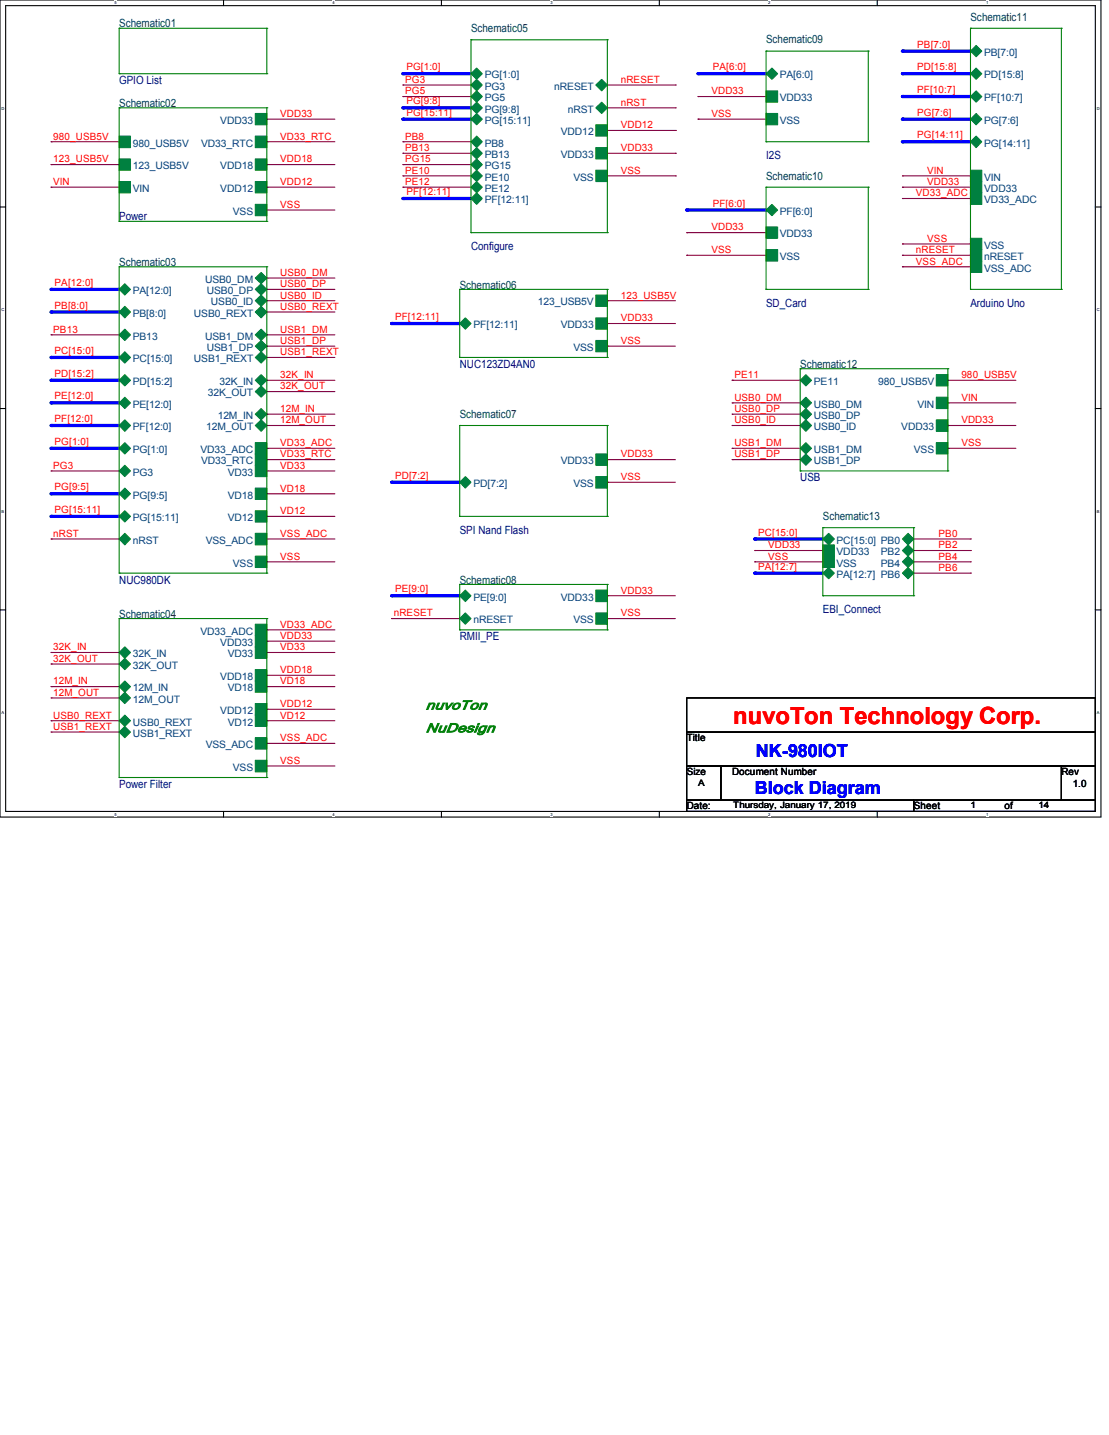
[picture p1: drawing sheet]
<svg xmlns="http://www.w3.org/2000/svg" width="216mm" height="279mm" viewBox="0 0 216 279" stroke-linecap="round" stroke-linejoin="round" font-family="sans-serif">
<path d="M0 0h214.3v159.1h-214.3zM1.1 1.1h212.1v156.9h-212.1z" fill="none" stroke="#000" stroke-width=".21"/>
<g fill="#fff">
<path d="M22.3 .1h.4v.9h-.4z"/>
<path d="M22.3 158.1h.4v.9h-.4z"/>
</g>
<path d="M43.5 0v1.1M43.5 158v1.1" fill="none" stroke="#000" stroke-width=".21"/>
<g fill="#fff">
<path d="M64.7 .1h.5v.9h-.5z"/>
<path d="M64.7 158.1h.5v.9h-.5z"/>
</g>
<path d="M85.9 0v1.1M85.9 158v1.1" fill="none" stroke="#000" stroke-width=".21"/>
<g fill="#fff">
<path d="M107.1 .1h.5v.9h-.5z"/>
<path d="M107.1 158.1h.5v.9h-.5z"/>
</g>
<path d="M128.4 0v1.1M128.4 158v1.1" fill="none" stroke="#000" stroke-width=".21"/>
<g fill="#fff">
<path d="M149.6 .1h.4v.9h-.4z"/>
<path d="M149.6 158.1h.4v.9h-.4z"/>
</g>
<path d="M170.8 0v1.1M170.8 158v1.1" fill="none" stroke="#000" stroke-width=".21"/>
<g fill="#fff">
<path d="M192 .1h.4v.9h-.4z"/>
<path d="M192 158.1h.4v.9h-.4z"/>
<path d="M.3 20.7h.5v.9h-.5z"/>
<path d="M213.5 20.7h.6v.9h-.6z"/>
<path d="M.3 59.9h.5v.9h-.5z"/>
<path d="M213.5 59.9h.6v.9h-.6z"/>
</g>
<path d="M0 40.3h1.1M213.2 40.3h1.1" fill="none" stroke="#000" stroke-width=".21"/>
<g fill="#fff">
<path d="M.3 99.1h.5v.9h-.5z"/>
<path d="M213.5 99.1h.5v.9h-.5z"/>
</g>
<path d="M0 79.5h1.1M213.2 79.5h1.1" fill="none" stroke="#000" stroke-width=".21"/>
<g fill="#fff">
<path d="M.3 138.3h.5v.9h-.5z"/>
<path d="M213.5 138.3h.5v.9h-.5z"/>
</g>
<path d="M0 118.7h1.1M213.2 118.7h1.1" fill="none" stroke="#000" stroke-width=".21"/>
<g fill="none" stroke="#800040" stroke-width=".21">
<path d="M9.9 32h.1M9.9 27.6h.1M9.9 36.4h.1M9.9 32h13.3M9.9 27.6h13.3M9.9 36.4h13.3M51.9 36.4h.1M51.9 32h.1M51.9 23.2h.1M51.9 27.6h.1M51.9 32h13.3M51.9 27.6h13.3"/>
<path d="M51.9 36.4h13.3M51.9 23.2h13.3M51.9 40.9h.1M51.9 40.9h13.3"/>
</g>
<path d="M9.9 56.3h13.3" fill="none" stroke="#00f" stroke-width=".64"/>
<circle cx="9.9" cy="56.3" r=".32" fill="#00f"/>
<path d="M9.9 60.7h13.3" fill="none" stroke="#00f" stroke-width=".64"/>
<circle cx="9.9" cy="60.7" r=".32" fill="#00f"/>
<path d="M9.9 65.2h.1M9.9 65.2h13.3" fill="none" stroke="#800040" stroke-width=".21"/>
<path d="M9.9 69.6h13.3" fill="none" stroke="#00f" stroke-width=".64"/>
<circle cx="9.9" cy="69.6" r=".32" fill="#00f"/>
<path d="M9.9 74h13.3" fill="none" stroke="#00f" stroke-width=".64"/>
<circle cx="9.9" cy="74" r=".32" fill="#00f"/>
<path d="M9.9 78.4h13.3" fill="none" stroke="#00f" stroke-width=".64"/>
<circle cx="9.9" cy="78.4" r=".32" fill="#00f"/>
<path d="M9.9 82.8h13.3" fill="none" stroke="#00f" stroke-width=".64"/>
<circle cx="9.9" cy="82.8" r=".32" fill="#00f"/>
<path d="M9.9 87.3h13.3" fill="none" stroke="#00f" stroke-width=".64"/>
<circle cx="9.9" cy="87.3" r=".32" fill="#00f"/>
<path d="M9.9 91.7h.1M9.9 91.7h13.3" fill="none" stroke="#800040" stroke-width=".21"/>
<path d="M9.9 96.1h13.3" fill="none" stroke="#00f" stroke-width=".64"/>
<circle cx="9.9" cy="96.1" r=".32" fill="#00f"/>
<path d="M9.9 100.5h13.3" fill="none" stroke="#00f" stroke-width=".64"/>
<circle cx="9.9" cy="100.5" r=".32" fill="#00f"/>
<g fill="none" stroke="#800040" stroke-width=".21">
<path d="M51.9 56.3h.1M51.9 54.1h.1M51.9 58.5h.1M51.9 56.3h13.3M51.9 54.1h13.3M51.9 58.5h13.3M118.2 58.5h.1M118.2 58.5h13.3M51.9 74h.1M51.9 76.2h.1M51.9 60.7h.1M51.9 67.4h.1"/>
<path d="M51.9 65.2h.1M51.9 69.6h.1M51.9 74h13.3M51.9 76.2h13.3M51.9 60.7h13.3M51.9 67.4h13.3M51.9 65.2h13.3M51.9 69.6h13.3M51.9 96.1h.1M51.9 91.7h.1M51.9 87.3h.1M51.9 89.5h.1"/>
<path d="M51.9 80.6h.1M51.9 82.8h.1M51.9 96.1h13.3M51.9 91.7h13.3M51.9 87.3h13.3M51.9 89.5h13.3M51.9 80.6h13.3M51.9 82.8h13.3M51.9 100.5h.1M51.9 104.9h.1M51.9 109.4h.1M51.9 100.5h13.3"/>
<path d="M51.9 104.9h13.3M51.9 109.4h13.3M9.9 127h.1M9.9 129.3h.1M9.9 133.7h.1M9.9 135.9h.1M9.9 127h13.3M9.9 129.3h13.3M9.9 133.7h13.3M9.9 135.9h13.3M51.9 138.1h.1M51.9 124.8h.1"/>
<path d="M51.9 131.5h.1M51.9 133.7h.1M51.9 127h.1M51.9 122.6h.1M51.9 127h13.3M51.9 138.1h13.3M51.9 124.8h13.3M51.9 133.7h13.3M51.9 131.5h13.3M51.9 122.6h13.3M51.9 144.7h.1M51.9 140.3h.1"/>
<path d="M51.9 149.1h.1M51.9 144.7h13.3M51.9 140.3h13.3M51.9 149.1h13.3"/>
</g>
<path d="M76.2 63h13.3" fill="none" stroke="#00f" stroke-width=".64"/>
<circle cx="76.2" cy="63" r=".32" fill="#00f"/>
<path d="M118.2 63h.1M118.2 67.4h.1M118.2 63h13.3M118.2 67.4h13.3M118.2 89.5h.1M118.2 93.9h.1M118.2 89.5h13.3M118.2 93.9h13.3" fill="none" stroke="#800040" stroke-width=".21"/>
<path d="M76.2 93.9h13.3" fill="none" stroke="#00f" stroke-width=".64"/>
<circle cx="76.2" cy="93.9" r=".32" fill="#00f"/>
<path d="M76.2 120.4h.1M76.2 120.4h13.3" fill="none" stroke="#800040" stroke-width=".21"/>
<path d="M76.2 116h13.3" fill="none" stroke="#00f" stroke-width=".64"/>
<circle cx="76.2" cy="116" r=".32" fill="#00f"/>
<g fill="none" stroke="#800040" stroke-width=".21">
<path d="M78.4 18.8h.1M78.4 18.8h13.3M118.2 16.6h13.3M131.5 16.6h.1M118.2 25.4h13.3M118.2 29.8h13.3M118.2 34.2h13.3M131.5 25.4h.1M131.5 29.8h.1M131.5 34.2h.1M142.5 74h.1M142.5 78.4h.1"/>
<path d="M142.5 74h13.3M142.5 78.4h13.3M184.5 74h.1M184.5 78.4h.1M184.5 74h13.3M184.5 78.4h13.3M142.5 80.6h.1M142.5 89.5h.1M142.5 87.3h.1M142.5 82.8h.1M142.5 82.8h13.3M142.5 87.3h13.3"/>
<path d="M142.5 80.6h13.3M142.5 89.5h13.3M184.5 82.8h.1M184.5 87.3h.1M184.5 82.8h13.3M184.5 87.3h13.3M9.9 104.9h.1M9.9 104.9h13.3M118.2 116h.1M118.2 116h13.3M118.2 120.4h.1M118.2 120.4h13.3"/>
<path d="M9.9 140.3h.1M9.9 142.5h.1M9.9 140.3h13.3M9.9 142.5h13.3"/>
</g>
<path d="M78.4 38.7h13.3" fill="none" stroke="#00f" stroke-width=".64"/>
<circle cx="78.4" cy="38.7" r=".32" fill="#00f"/>
<path d="M78.4 14.4h13.3" fill="none" stroke="#00f" stroke-width=".64"/>
<circle cx="78.4" cy="14.4" r=".32" fill="#00f"/>
<path d="M78.4 16.6h.1M78.4 16.6h13.3" fill="none" stroke="#800040" stroke-width=".21"/>
<path d="M78.4 23.2h13.3" fill="none" stroke="#00f" stroke-width=".64"/>
<circle cx="78.4" cy="23.2" r=".32" fill="#00f"/>
<path d="M118.2 21h13.3M131.5 21h.1M146.9 107.2h.1M146.9 109.4h.1M146.9 107.2h13.3M146.9 109.4h13.3" fill="none" stroke="#800040" stroke-width=".21"/>
<path d="M146.9 104.9h13.3" fill="none" stroke="#00f" stroke-width=".64"/>
<circle cx="146.9" cy="104.9" r=".32" fill="#00f"/>
<path d="M146.9 111.6h13.3" fill="none" stroke="#00f" stroke-width=".64"/>
<circle cx="146.9" cy="111.6" r=".32" fill="#00f"/>
<path d="M135.9 18.8h.1M135.9 18.8h13.2M135.9 23.2h.1M135.9 23.2h13.2" fill="none" stroke="#800040" stroke-width=".21"/>
<path d="M135.9 14.4h13.2" fill="none" stroke="#00f" stroke-width=".64"/>
<circle cx="135.9" cy="14.4" r=".32" fill="#00f"/>
<path d="M133.7 49.7h.1M133.7 45.3h.1M133.7 49.7h15.4M133.7 45.3h15.4" fill="none" stroke="#800040" stroke-width=".21"/>
<path d="M133.7 40.9h15.4" fill="none" stroke="#00f" stroke-width=".64"/>
<circle cx="133.7" cy="40.9" r=".32" fill="#00f"/>
<path d="M175.7 36.4h.1M175.7 38.7h.1M175.7 34.2h.1M175.7 36.4h13.2M175.7 38.7h13.2M175.7 34.2h13.2M175.7 49.7h.1M175.7 47.5h.1M175.7 49.7h13.2M175.7 47.5h13.2" fill="none" stroke="#800040" stroke-width=".21"/>
<path d="M175.7 27.6h13.2" fill="none" stroke="#00f" stroke-width=".64"/>
<circle cx="175.7" cy="27.6" r=".32" fill="#00f"/>
<path d="M175.7 23.2h13.2" fill="none" stroke="#00f" stroke-width=".64"/>
<circle cx="175.7" cy="23.2" r=".32" fill="#00f"/>
<path d="M175.7 18.8h13.2" fill="none" stroke="#00f" stroke-width=".64"/>
<circle cx="175.7" cy="18.8" r=".32" fill="#00f"/>
<path d="M175.7 14.4h13.2" fill="none" stroke="#00f" stroke-width=".64"/>
<circle cx="175.7" cy="14.4" r=".32" fill="#00f"/>
<path d="M175.7 9.9h13.2" fill="none" stroke="#00f" stroke-width=".64"/>
<circle cx="175.7" cy="9.9" r=".32" fill="#00f"/>
<path d="M78.4 32h.1M78.4 34.2h.1M78.4 36.4h.1M78.4 27.6h.1M78.4 32h13.3M78.4 34.2h13.3M78.4 36.4h13.3M78.4 27.6h13.3M175.7 51.9h.1M175.7 51.9h13.2" fill="none" stroke="#800040" stroke-width=".21"/>
<path d="M78.4 21h13.3" fill="none" stroke="#00f" stroke-width=".64"/>
<circle cx="78.4" cy="21" r=".32" fill="#00f"/>
<path d="M78.4 29.8h.1M78.4 29.8h13.3M177.9 104.9h11M177.9 107.2h11M177.9 109.4h11M177.9 111.6h11M188.9 104.9h.1M188.9 107.2h.1M188.9 109.4h.1M188.9 111.6h.1" fill="none" stroke="#800040" stroke-width=".21"/>
<path d="M133.7 135.9h79.5v6.6h-79.5zM133.7 142.5h79.5v6.6h-79.5zM133.7 149.1h6.6v6.7h-6.6zM133.7 155.8h44.2v2.2h-44.2zM140.3 149.1h66.3v6.7h-66.3zM177.9 155.8h35.3v2.2h-35.3zM206.6 149.1h6.6v6.7h-6.6z" fill="none" stroke="#000" stroke-width=".21"/>
<g fill="#008040" stroke="#008040" stroke-width=".21">
<path d="M149.1 40.9l1.2-1.1 1.1 1.1-1.1 1.1z" fill-rule="evenodd"/>
<path d="M149.1 48.6h2.3v2.2h-2.3z" fill-rule="evenodd"/>
<path d="M149.1 44.2h2.3v2.2h-2.3z" fill-rule="evenodd"/>
<path d="M160.2 104.9l1.1-1.1 1.1 1.1-1.1 1.2z" fill-rule="evenodd"/>
<path d="M160.2 106.1h2.2v2.2h-2.2z" fill-rule="evenodd"/>
<path d="M160.2 108.3h2.2v2.2h-2.2z" fill-rule="evenodd"/>
<path d="M160.2 111.6l1.1-1.1 1.1 1.1-1.1 1.1z" fill-rule="evenodd"/>
<path d="M176.8 106.1l1.1 1.1-1.1 1.1-1.1-1.1z" fill-rule="evenodd"/>
<path d="M176.8 103.8l1.1 1.1-1.1 1.2-1.1-1.2z" fill-rule="evenodd"/>
<path d="M176.8 108.3l1.1 1.1-1.1 1.1-1.1-1.1z" fill-rule="evenodd"/>
<path d="M176.8 110.5l1.1 1.1-1.1 1.1-1.1-1.1z" fill-rule="evenodd"/>
<path d="M24.3 55.2l1.1 1.1-1.1 1.1-1.1-1.1z" fill-rule="evenodd"/>
<path d="M24.3 59.6l1.1 1.1-1.1 1.2-1.1-1.2z" fill-rule="evenodd"/>
<path d="M23.2 65.2l1.1-1.1 1.1 1.1-1.1 1.1z" fill-rule="evenodd"/>
<path d="M24.3 68.5l1.1 1.1-1.1 1.1-1.1-1.1z" fill-rule="evenodd"/>
<path d="M24.3 72.9l1.1 1.1-1.1 1.1-1.1-1.1z" fill-rule="evenodd"/>
<path d="M24.3 77.3l1.1 1.1-1.1 1.1-1.1-1.1z" fill-rule="evenodd"/>
<path d="M24.3 81.7l1.1 1.1-1.1 1.2-1.1-1.2z" fill-rule="evenodd"/>
<path d="M24.3 86.2l1.1 1.1-1.1 1.1-1.1-1.1z" fill-rule="evenodd"/>
<path d="M24.3 90.6l1.1 1.1-1.1 1.1-1.1-1.1z" fill-rule="evenodd"/>
<path d="M23.2 96.1l1.1-1.1 1.1 1.1-1.1 1.1z" fill-rule="evenodd"/>
<path d="M24.3 99.4l1.1 1.1-1.1 1.1-1.1-1.1z" fill-rule="evenodd"/>
<path d="M49.7 99.4h2.2v2.2h-2.2z" fill-rule="evenodd"/>
<path d="M49.7 95h2.2v2.2h-2.2z" fill-rule="evenodd"/>
<path d="M49.7 90.6h2.2v2.2h-2.2z" fill-rule="evenodd"/>
<path d="M49.7 86.2h2.2v2.2h-2.2z" fill-rule="evenodd"/>
<path d="M49.7 88.4h2.2v2.2h-2.2z" fill-rule="evenodd"/>
<path d="M49.7 103.8h2.2v2.3h-2.2z" fill-rule="evenodd"/>
<path d="M49.7 108.3h2.2v2.2h-2.2z" fill-rule="evenodd"/>
<path d="M49.7 74l1.1-1.1 1.1 1.1-1.1 1.1z" fill-rule="evenodd"/>
<path d="M49.7 76.2l1.1-1.1 1.1 1.1-1.1 1.1z" fill-rule="evenodd"/>
<path d="M49.7 80.6l1.1-1.1 1.1 1.1-1.1 1.1z" fill-rule="evenodd"/>
<path d="M49.7 82.8l1.1-1.1 1.1 1.1-1.1 1.2z" fill-rule="evenodd"/>
<path d="M49.7 54.1l1.1-1.1 1.1 1.1-1.1 1.1z" fill-rule="evenodd"/>
<path d="M49.7 56.3l1.1-1.1 1.1 1.1-1.1 1.1z" fill-rule="evenodd"/>
<path d="M49.7 60.7l1.1-1.1 1.1 1.1-1.1 1.2z" fill-rule="evenodd"/>
<path d="M49.7 58.5l1.1-1.1 1.1 1.1-1.1 1.1z" fill-rule="evenodd"/>
<path d="M49.7 67.4l1.1-1.1 1.1 1.1-1.1 1.1z" fill-rule="evenodd"/>
<path d="M49.7 65.2l1.1-1.1 1.1 1.1-1.1 1.1z" fill-rule="evenodd"/>
<path d="M49.7 69.6l1.1-1.1 1.1 1.1-1.1 1.1z" fill-rule="evenodd"/>
<path d="M24.3 103.8l1.1 1.1-1.1 1.2-1.1-1.2z" fill-rule="evenodd"/>
<path d="M24.3 125.9l1.1 1.1-1.1 1.2-1.1-1.2z" fill-rule="evenodd"/>
<path d="M49.7 137h2.2v2.2h-2.2z" fill-rule="evenodd"/>
<path d="M49.7 123.7h2.2v2.2h-2.2z" fill-rule="evenodd"/>
<path d="M49.7 143.6h2.2v2.2h-2.2z" fill-rule="evenodd"/>
<path d="M24.3 128.2l1.1 1.1-1.1 1.1-1.1-1.1z" fill-rule="evenodd"/>
<path d="M24.3 132.6l1.1 1.1-1.1 1.1-1.1-1.1z" fill-rule="evenodd"/>
<path d="M23.2 135.9l1.1-1.1 1.1 1.1-1.1 1.1z" fill-rule="evenodd"/>
<path d="M49.7 130.4h2.2v2.2h-2.2z" fill-rule="evenodd"/>
<path d="M49.7 139.2h2.2v2.2h-2.2z" fill-rule="evenodd"/>
<path d="M49.7 132.6h2.2v2.2h-2.2z" fill-rule="evenodd"/>
<path d="M49.7 125.9h2.2v2.3h-2.2z" fill-rule="evenodd"/>
<path d="M49.7 121.5h2.2v2.2h-2.2z" fill-rule="evenodd"/>
<path d="M49.7 148h2.2v2.3h-2.2z" fill-rule="evenodd"/>
<path d="M24.3 139.2l1.1 1.1-1.1 1.1-1.1-1.1z" fill-rule="evenodd"/>
<path d="M23.2 142.5l1.1-1.1 1.1 1.1-1.1 1.1z" fill-rule="evenodd"/>
<path d="M190 26.5l1.1 1.1-1.1 1.1-1.1-1.1z" fill-rule="evenodd"/>
<path d="M190 13.3l1.1 1.1-1.1 1.1-1.1-1.1z" fill-rule="evenodd"/>
<path d="M190 8.8l1.1 1.1-1.1 1.1-1.1-1.1z" fill-rule="evenodd"/>
<path d="M190 17.7l1.1 1.1-1.1 1.1-1.1-1.1z" fill-rule="evenodd"/>
<path d="M188.9 48.6h2.2v2.2h-2.2z" fill-rule="evenodd"/>
<path d="M188.9 35.3h2.2v2.2h-2.2z" fill-rule="evenodd"/>
<path d="M188.9 46.4h2.2v2.2h-2.2z" fill-rule="evenodd"/>
<path d="M190 22.1l1.1 1.1-1.1 1.1-1.1-1.1z" fill-rule="evenodd"/>
<path d="M188.9 37.5h2.2v2.3h-2.2z" fill-rule="evenodd"/>
<path d="M188.9 33.1h2.2v2.2h-2.2z" fill-rule="evenodd"/>
<path d="M188.9 50.8h2.2v2.2h-2.2z" fill-rule="evenodd"/>
<path d="M116 88.4h2.2v2.2h-2.2z" fill-rule="evenodd"/>
<path d="M116 92.8h2.2v2.2h-2.2z" fill-rule="evenodd"/>
<path d="M89.5 93.9l1.1-1.1 1.1 1.1-1.1 1.1z" fill-rule="evenodd"/>
<path d="M89.5 116l1.1-1.1 1.1 1.1-1.1 1.1z" fill-rule="evenodd"/>
<path d="M116 114.9h2.2v2.2h-2.2z" fill-rule="evenodd"/>
<path d="M116 119.3h2.2v2.2h-2.2z" fill-rule="evenodd"/>
<path d="M89.5 120.4l1.1-1.1 1.1 1.1-1.1 1.1z" fill-rule="evenodd"/>
<path d="M116 16.6l1.1-1.1 1.1 1.1-1.1 1.1z" fill-rule="evenodd"/>
<path d="M116 24.3h2.2v2.2h-2.2z" fill-rule="evenodd"/>
<path d="M116 28.7h2.2v2.2h-2.2z" fill-rule="evenodd"/>
<path d="M116 33.1h2.2v2.2h-2.2z" fill-rule="evenodd"/>
<path d="M91.7 18.8l1.1-1.1 1.1 1.1-1.1 1.1z" fill-rule="evenodd"/>
<path d="M91.7 38.7l1.1-1.2 1.1 1.2-1.1 1.1z" fill-rule="evenodd"/>
<path d="M91.7 14.4l1.1-1.1 1.1 1.1-1.1 1.1z" fill-rule="evenodd"/>
<path d="M91.7 16.6l1.1-1.1 1.1 1.1-1.1 1.1z" fill-rule="evenodd"/>
<path d="M91.7 21l1.1-1.1 1.1 1.1-1.1 1.1z" fill-rule="evenodd"/>
<path d="M91.7 23.2l1.1-1.1 1.1 1.1-1.1 1.1z" fill-rule="evenodd"/>
<path d="M116 21l1.1-1.1 1.1 1.1-1.1 1.1z" fill-rule="evenodd"/>
<path d="M91.7 34.2l1.1-1.1 1.1 1.1-1.1 1.1z" fill-rule="evenodd"/>
<path d="M91.7 36.4l1.1-1.1 1.1 1.1-1.1 1.1z" fill-rule="evenodd"/>
<path d="M91.7 27.6l1.1-1.1 1.1 1.1-1.1 1.1z" fill-rule="evenodd"/>
<path d="M91.7 32l1.1-1.1 1.1 1.1-1.1 1.1z" fill-rule="evenodd"/>
<path d="M91.7 29.8l1.1-1.1 1.1 1.1-1.1 1.1z" fill-rule="evenodd"/>
<path d="M49.7 35.3h2.2v2.2h-2.2z" fill-rule="evenodd"/>
<path d="M49.7 39.8h2.2v2.2h-2.2z" fill-rule="evenodd"/>
<path d="M49.7 30.9h2.2v2.2h-2.2z" fill-rule="evenodd"/>
<path d="M49.7 22.1h2.2v2.2h-2.2z" fill-rule="evenodd"/>
<path d="M49.7 26.5h2.2v2.2h-2.2z" fill-rule="evenodd"/>
<path d="M23.2 35.3h2.2v2.2h-2.2z" fill-rule="evenodd"/>
<path d="M23.2 30.9h2.2v2.2h-2.2z" fill-rule="evenodd"/>
<path d="M23.2 26.5h2.2v2.2h-2.2z" fill-rule="evenodd"/>
<path d="M89.5 63l1.1-1.1 1.1 1.1-1.1 1.1z" fill-rule="evenodd"/>
<path d="M116 61.9h2.2v2.2h-2.2z" fill-rule="evenodd"/>
<path d="M116 66.3h2.2v2.2h-2.2z" fill-rule="evenodd"/>
<path d="M116 57.4h2.2v2.2h-2.2z" fill-rule="evenodd"/>
<path d="M182.3 72.9h2.2v2.2h-2.2z" fill-rule="evenodd"/>
<path d="M155.8 74l1.1-1.1 1.1 1.1-1.1 1.1z" fill-rule="evenodd"/>
<path d="M182.3 81.7h2.2v2.3h-2.2z" fill-rule="evenodd"/>
<path d="M182.3 86.2h2.2v2.2h-2.2z" fill-rule="evenodd"/>
<path d="M155.8 80.6l1.1-1.1 1.1 1.1-1.1 1.1z" fill-rule="evenodd"/>
<path d="M155.8 78.4l1.1-1.1 1.1 1.1-1.1 1.1z" fill-rule="evenodd"/>
<path d="M155.8 89.5l1.1-1.1 1.1 1.1-1.1 1.1z" fill-rule="evenodd"/>
<path d="M155.8 87.3l1.1-1.1 1.1 1.1-1.1 1.1z" fill-rule="evenodd"/>
<path d="M182.3 77.3h2.2v2.2h-2.2z" fill-rule="evenodd"/>
<path d="M155.8 82.8l1.1-1.1 1.1 1.1-1.1 1.2z" fill-rule="evenodd"/>
<path d="M149.1 17.7h2.3v2.2h-2.3z" fill-rule="evenodd"/>
<path d="M149.1 22.1h2.3v2.2h-2.3z" fill-rule="evenodd"/>
<path d="M149.1 14.4l1.2-1.1 1.1 1.1-1.1 1.1z" fill-rule="evenodd"/>
</g>
<g fill="none" stroke="#008000" stroke-width=".21">
<path d="M23.2 14.4h.1M23.2 5.5h.1M23.2 5.5v8.9M23.2 5.5h28.7M23.2 14.4h28.7M51.9 5.5h.1M51.9 14.4h.1M51.9 5.5v8.9M91.7 7.7h.1M91.7 7.7h26.5M91.7 7.7v37.6M118.2 7.7h.1"/>
<path d="M118.2 7.7v37.6M149.1 9.9h.1M149.1 9.9v17.7M149.1 9.9h19.9M169 9.9h.1M169 9.9v17.7M188.9 5.5h.1M188.9 5.5h17.7M188.9 5.5v50.8M206.6 5.5h.1M206.6 5.5v50.8M23.2 21h.1"/>
<path d="M23.2 21v22.1M23.2 21h28.7M51.9 21h.1M51.9 21v22.1M149.1 36.4h.1M149.1 27.6h.1M149.1 36.4h19.9M149.1 36.4v19.9M149.1 27.6h19.9M169 36.4h.1M169 27.6h.1M169 36.4v19.9"/>
<path d="M23.2 51.9h.1M23.2 43.1h.1M23.2 51.9h28.7M23.2 51.9v59.7M23.2 43.1h28.7M51.9 51.9h.1M51.9 43.1h.1M51.9 51.9v59.7M89.5 56.3h.1M89.5 56.3h28.7M89.5 56.3v13.3M91.7 45.3h.1"/>
<path d="M91.7 45.3h26.5M118.2 45.3h.1M118.2 56.3h.1M118.2 56.3v13.3M149.1 56.3h.1M149.1 56.3h19.9M169 56.3h.1M188.9 56.3h.1M188.9 56.3h17.7M206.6 56.3h.1M89.5 69.6h.1M89.5 69.6h28.7"/>
<path d="M118.2 69.6h.1M155.8 71.8h.1M155.8 71.8h28.7M155.8 71.8v19.9M184.5 71.8h.1M184.5 71.8v19.9M89.5 82.8h.1M89.5 82.8h28.7M89.5 82.8v17.7M118.2 82.8h.1M118.2 82.8v17.7M155.8 91.7h.1"/>
<path d="M155.8 91.7h28.7M184.5 91.7h.1M23.2 111.6h.1M23.2 111.6h28.7M51.9 111.6h.1M89.5 100.5h.1M89.5 113.8h.1M89.5 100.5h28.7M89.5 113.8v8.8M89.5 113.8h28.7M118.2 100.5h.1M118.2 113.8h.1"/>
<path d="M118.2 113.8v8.8M160.2 116h.1M160.2 102.7h.1M160.2 102.7h17.7M160.2 116h17.7M160.2 102.7v13.3M177.9 102.7h.1M177.9 116h.1M177.9 102.7v13.3M23.2 120.4h.1M23.2 120.4v31M23.2 120.4h28.7"/>
<path d="M51.9 120.4h.1M51.9 120.4v31M89.5 122.6h.1M89.5 122.6h28.7M118.2 122.6h.1M23.2 151.4h.1M23.2 151.4h28.7M51.9 151.4h.1"/>
</g>
<text font-size="4.6" fill="#f00" x="142.7" y="141.1">nuvoTon Technology Corp.</text>
<g font-size="3.5" fill="#00f">
<text x="147.2" y="147.3">NK-980IOT</text>
<text x="146.9" y="154.6">Block Diagram</text>
</g>
<g font-size="2.6" fill="#008000">
<text x="82.8" y="138.1">nuvoTon</text>
<text x="82.8" y="142.6">NuDesign</text>
</g>
<g font-size="2.2" fill="#004040">
<text x="23.2" y="5.3">Schematic01</text>
<text x="188.9" y="4">Schematic11</text>
<text x="91.7" y="6.2">Schematic05</text>
<text x="149.1" y="8.4">Schematic09</text>
<text x="23.2" y="20.8">Schematic02</text>
<text x="149.1" y="35">Schematic10</text>
<text x="23.2" y="51.7">Schematic03</text>
<text x="89.5" y="56.2">Schematic06</text>
<text x="155.8" y="71.6">Schematic12</text>
<text x="89.5" y="81.4">Schematic07</text>
<text x="160.2" y="101.3">Schematic13</text>
<text x="89.5" y="113.6">Schematic08</text>
<text x="23.2" y="120.3">Schematic04</text>
</g>
<g font-size="2.2" fill="#000080">
<text x="23.2" y="16.4">GPIO List</text>
<text x="149.1" y="31">I2S</text>
<text x="23.2" y="42.9">Power</text>
<text x="91.7" y="48.6">Configure</text>
<text x="149.1" y="59.7">SD_Card</text>
<text x="188.9" y="59.7">Arduino Uno</text>
<text x="89.5" y="71.6">NUC123ZD4AN0</text>
<text x="155.8" y="93.7">USB</text>
<text x="89.5" y="103.9">SPI Nand Flash</text>
<text x="23.2" y="113.6">NUC980DK</text>
<text x="160.2" y="119.4">EBI_Connect</text>
<text x="89.5" y="124.7">RMII_PE</text>
<text x="23.2" y="153.4">Power Filter</text>
</g>
<g font-size="2" fill="#004080">
<text x="191.6" y="10.9">PB[7:0]</text>
<text x="94.4" y="15.3">PG[1:0]</text>
<text x="94.4" y="17.5">PG3</text>
<text x="107.9" y="17.5">nRESET</text>
<text x="151.8" y="15.3">PA[6:0]</text>
<text x="191.6" y="15.3">PD[15:8]</text>
<text x="94.4" y="19.7">PG5</text>
<text x="94.4" y="21.9">PG[9:8]</text>
<text x="110.5" y="21.9">nRST</text>
<text x="151.8" y="19.7">VDD33</text>
<text x="191.6" y="19.7">PF[10:7]</text>
<text x="25.9" y="28.5">980_USB5V</text>
<text x="39.2" y="28.5">VD33_RTC</text>
<text x="42.9" y="24.1">VDD33</text>
<text x="94.4" y="24.1">PG[15:11]</text>
<text x="94.4" y="28.5">PB8</text>
<text x="109.2" y="26.3">VDD12</text>
<text x="151.8" y="24.1">VSS</text>
<text x="191.6" y="28.5">PG[14:11]</text>
<text x="191.6" y="24.1">PG[7:6]</text>
<text x="25.9" y="33">123_USB5V</text>
<text x="42.9" y="33">VDD18</text>
<text x="94.4" y="35.2">PE10</text>
<text x="94.4" y="33">PG15</text>
<text x="94.4" y="30.8">PB13</text>
<text x="109.2" y="30.8">VDD33</text>
<text x="111.6" y="35.2">VSS</text>
<text x="191.6" y="35.2">VIN</text>
<text x="25.9" y="37.4">VIN</text>
<text x="42.9" y="37.4">VDD12</text>
<text x="45.3" y="41.8">VSS</text>
<text x="94.4" y="39.6">PF[12:11]</text>
<text x="94.4" y="37.4">PE12</text>
<text x="151.8" y="41.8">PF[6:0]</text>
<text x="191.6" y="37.4">VDD33</text>
<text x="191.6" y="39.6">VD33_ADC</text>
<text x="151.8" y="46.2">VDD33</text>
<text x="151.8" y="50.6">VSS</text>
<text x="191.6" y="50.6">nRESET</text>
<text x="191.6" y="48.4">VSS</text>
<text x="191.6" y="52.9">VSS_ADC</text>
<text x="25.9" y="57.3">PA[12:0]</text>
<text x="39.9" y="55.1">USB0_DM</text>
<text x="40.3" y="57.3">USB0_DP</text>
<text x="41.1" y="59.5">USB0_ID</text>
<text x="104.7" y="59.5">123_USB5V</text>
<text x="25.9" y="61.7">PB[8:0]</text>
<text x="37.8" y="61.7">USB0_REXT</text>
<text x="92.2" y="63.9">PF[12:11]</text>
<text x="109.2" y="63.9">VDD33</text>
<text x="25.9" y="66.1">PB13</text>
<text x="25.9" y="70.5">PC[15:0]</text>
<text x="37.8" y="70.5">USB1_REXT</text>
<text x="39.9" y="66.1">USB1_DM</text>
<text x="40.3" y="68.3">USB1_DP</text>
<text x="111.6" y="68.3">VSS</text>
<text x="25.9" y="75">PD[15:2]</text>
<text x="40.5" y="77.2">32K_OUT</text>
<text x="42.7" y="75">32K_IN</text>
<text x="158.5" y="75">PE11</text>
<text x="171" y="75">980_USB5V</text>
<text x="25.9" y="79.4">PE[12:0]</text>
<text x="25.9" y="83.8">PF[12:0]</text>
<text x="40.1" y="83.8">12M_OUT</text>
<text x="42.4" y="81.6">12M_IN</text>
<text x="158.5" y="81.6">USB0_DP</text>
<text x="158.5" y="79.4">USB0_DM</text>
<text x="158.5" y="83.8">USB0_ID</text>
<text x="175.5" y="83.8">VDD33</text>
<text x="178.6" y="79.4">VIN</text>
<text x="25.9" y="88.2">PG[1:0]</text>
<text x="39" y="88.2">VD33_ADC</text>
<text x="158.5" y="88.2">USB1_DM</text>
<text x="177.9" y="88.2">VSS</text>
<text x="25.9" y="92.6">PG3</text>
<text x="39.2" y="90.4">VD33_RTC</text>
<text x="44.3" y="92.6">VD33</text>
<text x="92.2" y="94.8">PD[7:2]</text>
<text x="109.2" y="90.4">VDD33</text>
<text x="111.6" y="94.8">VSS</text>
<text x="158.5" y="90.4">USB1_DP</text>
<text x="25.9" y="97.1">PG[9:5]</text>
<text x="25.9" y="101.5">PG[15:11]</text>
<text x="44.3" y="101.5">VD12</text>
<text x="44.3" y="97.1">VD18</text>
<text x="25.9" y="105.9">nRST</text>
<text x="40" y="105.9">VSS_ADC</text>
<text x="162.9" y="105.9">PC[15:0] PB0</text>
<text x="45.3" y="110.3">VSS</text>
<text x="162.9" y="108.1">VDD33</text>
<text x="162.9" y="110.3">VSS</text>
<text x="162.9" y="112.5">PA[12:7] PB6</text>
<text x="171.5" y="108.1">PB2</text>
<text x="171.5" y="110.3">PB4</text>
<text x="92.2" y="116.9">PE[9:0]</text>
<text x="109.2" y="116.9">VDD33</text>
<text x="39" y="123.6">VD33_ADC</text>
<text x="42.9" y="125.8">VDD33</text>
<text x="92.2" y="121.4">nRESET</text>
<text x="111.6" y="121.4">VSS</text>
<text x="25.9" y="128">32K_IN</text>
<text x="25.9" y="130.2">32K_OUT</text>
<text x="44.3" y="128">VD33</text>
<text x="25.9" y="134.6">12M_IN</text>
<text x="25.9" y="136.8">12M_OUT</text>
<text x="42.9" y="132.4">VDD18</text>
<text x="44.3" y="134.6">VD18</text>
<text x="25.9" y="141.3">USB0_REXT</text>
<text x="25.9" y="143.5">USB1_REXT</text>
<text x="42.9" y="139">VDD12</text>
<text x="44.3" y="141.3">VD12</text>
<text x="40" y="145.7">VSS_ADC</text>
<text x="45.3" y="150.1">VSS</text>
</g>
<g font-size="1.9" fill="#f00">
<text x="178.6" y="9.3">PB[7:0]</text>
<text x="78.9" y="16.1">PG3</text>
<text x="79.1" y="13.7">PG[1:0]</text>
<text x="120.9" y="16.1">nRESET</text>
<text x="138.8" y="13.7">PA[6:0]</text>
<text x="178.6" y="13.7">PD[15:8]</text>
<text x="54.6" y="22.8">VDD33</text>
<text x="78.9" y="18.4">PG5</text>
<text x="79.1" y="22.5">PG[15:11]</text>
<text x="79.1" y="20.3">PG[9:8]</text>
<text x="120.9" y="20.6">nRST</text>
<text x="138.5" y="22.8">VSS</text>
<text x="138.5" y="18.4">VDD33</text>
<text x="178.6" y="22.5">PG[7:6]</text>
<text x="178.6" y="18.1">PF[10:7]</text>
<text x="10.4" y="27.2">980_USB5V</text>
<text x="54.6" y="27.2">VD33_RTC</text>
<text x="78.9" y="27.2">PB8</text>
<text x="78.9" y="29.4">PB13</text>
<text x="120.9" y="25">VDD12</text>
<text x="120.9" y="29.4">VDD33</text>
<text x="178.6" y="26.9">PG[14:11]</text>
<text x="10.4" y="31.6">123_USB5V</text>
<text x="54.6" y="31.6">VDD18</text>
<text x="78.9" y="31.6">PG15</text>
<text x="78.9" y="33.8">PE10</text>
<text x="120.9" y="33.8">VSS</text>
<text x="180.5" y="33.8">VIN</text>
<text x="10.4" y="36">VIN</text>
<text x="54.6" y="36">VDD12</text>
<text x="54.6" y="40.5">VSS</text>
<text x="78.9" y="36">PE12</text>
<text x="79.1" y="38">PF[12:11]</text>
<text x="138.8" y="40.2">PF[6:0]</text>
<text x="178.3" y="38.2">VD33_ADC</text>
<text x="180.5" y="36">VDD33</text>
<text x="138.5" y="44.9">VDD33</text>
<text x="180.5" y="47.1">VSS</text>
<text x="54.6" y="53.7">USB0_DM</text>
<text x="138.5" y="49.3">VSS</text>
<text x="178.3" y="49.3">nRESET</text>
<text x="178.3" y="51.5">VSS_ADC</text>
<text x="10.6" y="55.7">PA[12:0]</text>
<text x="54.6" y="55.9">USB0_DP</text>
<text x="54.6" y="58.1">USB0_ID</text>
<text x="120.9" y="58.1">123_USB5V</text>
<text x="10.4" y="64.8">PB13</text>
<text x="10.6" y="60.1">PB[8:0]</text>
<text x="54.6" y="60.3">USB0_REXT</text>
<text x="54.6" y="64.8">USB1_DM</text>
<text x="76.9" y="62.3">PF[12:11]</text>
<text x="120.9" y="62.6">VDD33</text>
<text x="10.6" y="68.9">PC[15:0]</text>
<text x="54.6" y="67">USB1_DP</text>
<text x="54.6" y="69.2">USB1_REXT</text>
<text x="120.9" y="67">VSS</text>
<text x="10.6" y="73.4">PD[15:2]</text>
<text x="10.6" y="77.8">PE[12:0]</text>
<text x="54.6" y="73.6">32K_IN</text>
<text x="54.6" y="75.8">32K_OUT</text>
<text x="143" y="73.6">PE11</text>
<text x="187.2" y="73.6">980_USB5V</text>
<text x="10.6" y="82.2">PF[12:0]</text>
<text x="54.6" y="80.2">12M_IN</text>
<text x="54.6" y="82.4">12M_OUT</text>
<text x="143" y="80.2">USB0_DP</text>
<text x="143" y="78">USB0_DM</text>
<text x="143" y="82.4">USB0_ID</text>
<text x="187.2" y="82.4">VDD33</text>
<text x="187.2" y="78">VIN</text>
<text x="10.6" y="86.6">PG[1:0]</text>
<text x="54.6" y="86.9">VD33_ADC</text>
<text x="54.6" y="89.1">VD33_RTC</text>
<text x="120.9" y="89.1">VDD33</text>
<text x="143" y="89.1">USB1_DP</text>
<text x="143" y="86.9">USB1_DM</text>
<text x="187.2" y="86.9">VSS</text>
<text x="10.4" y="91.3">PG3</text>
<text x="10.6" y="95.5">PG[9:5]</text>
<text x="54.6" y="95.7">VD18</text>
<text x="54.6" y="91.3">VD33</text>
<text x="76.9" y="93.2">PD[7:2]</text>
<text x="120.9" y="93.5">VSS</text>
<text x="10.6" y="99.9">PG[15:11]</text>
<text x="54.6" y="100.1">VD12</text>
<text x="10.4" y="104.5">nRST</text>
<text x="54.6" y="104.5">VSS_ADC</text>
<text x="147.6" y="104.3">PC[15:0]</text>
<text x="149.6" y="106.8">VDD33</text>
<text x="182.7" y="104.5">PB0</text>
<text x="182.7" y="106.8">PB2</text>
<text x="54.6" y="109">VSS</text>
<text x="147.6" y="110.9">PA[12:7]</text>
<text x="149.6" y="109">VSS</text>
<text x="182.7" y="109">PB4</text>
<text x="182.7" y="111.2">PB6</text>
<text x="76.9" y="115.3">PE[9:0]</text>
<text x="120.9" y="115.6">VDD33</text>
<text x="54.6" y="124.4">VDD33</text>
<text x="54.6" y="122.2">VD33_ADC</text>
<text x="76.7" y="120">nRESET</text>
<text x="120.9" y="120">VSS</text>
<text x="10.4" y="126.6">32K_IN</text>
<text x="10.4" y="128.9">32K_OUT</text>
<text x="54.6" y="131.1">VDD18</text>
<text x="54.6" y="126.6">VD33</text>
<text x="10.4" y="133.3">12M_IN</text>
<text x="10.4" y="135.5">12M_OUT</text>
<text x="54.6" y="137.7">VDD12</text>
<text x="54.6" y="133.3">VD18</text>
<text x="10.4" y="139.9">USB0_REXT</text>
<text x="10.4" y="142.1">USB1_REXT</text>
<text x="54.6" y="139.9">VD12</text>
<text x="54.6" y="144.3">VSS_ADC</text>
<text x="54.6" y="148.7">VSS</text>
</g>
<g font-size="1.9">
<text x="133.7" y="144.3">Title</text>
<text x="133.7" y="150.9">Size</text>
<text x="142.5" y="150.9">Document Number</text>
<text x="206.6" y="150.9">Rev</text>
<text x="208.8" y="153.2">1.0</text>
<text x="133.7" y="157.6">Date:</text>
<text x="177.9" y="157.6">Sheet</text>
<text x="195.6" y="157.6">of</text>
</g>
<g font-size="1.7">
<text x="135.9" y="153">A</text>
<text x="142.7" y="157.4">Thursday, January 17, 2019</text>
<text x="188.9" y="157.4">1</text>
<text x="202.2" y="157.4">14</text>
</g>
<g font-size=".8">
<text x="22.3" y=".8">5</text>
<text x="64.7" y=".8">4</text>
<text x="107.1" y=".8">3</text>
<text x="149.6" y=".8">2</text>
<text x="192" y=".8">1</text>
<text x=".3" y="21.4">D</text>
<text x="213.5" y="21.4">D</text>
<text x=".3" y="60.6">C</text>
<text x="213.5" y="60.6">C</text>
<text x=".3" y="99.9">B</text>
<text x="213.5" y="99.9">B</text>
<text x=".3" y="139.1">A</text>
<text x="213.5" y="139.1">A</text>
<text x="22.3" y="158.8">5</text>
<text x="64.7" y="158.8">4</text>
<text x="107.1" y="158.8">3</text>
<text x="149.6" y="158.8">2</text>
<text x="192" y="158.8">1</text>
</g>
</svg>
